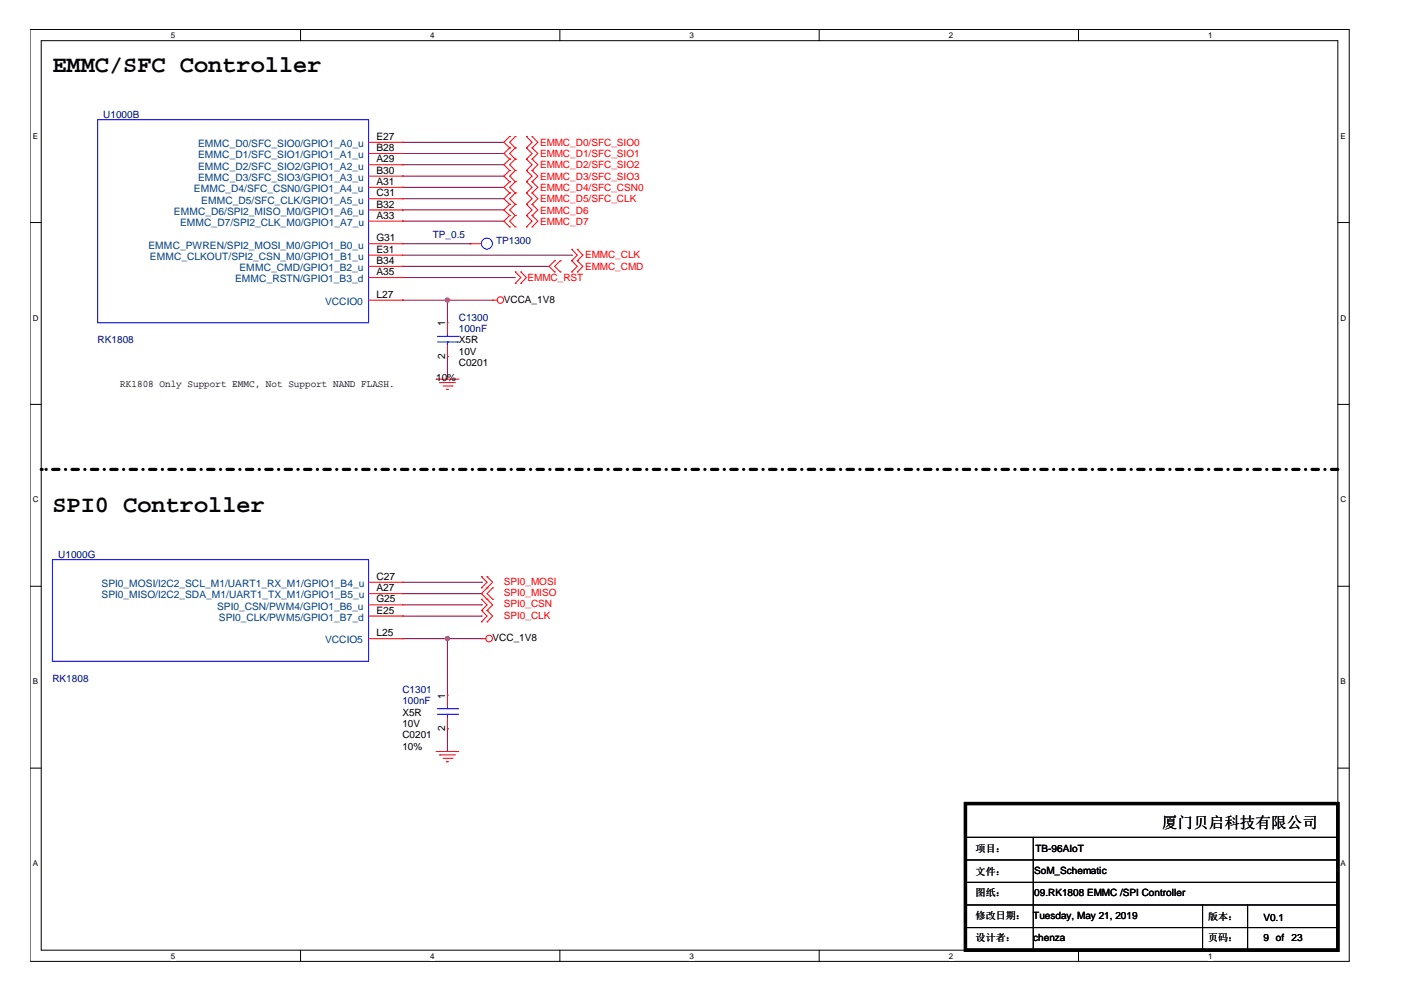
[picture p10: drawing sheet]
<svg xmlns="http://www.w3.org/2000/svg" width="297mm" height="210mm" viewBox="0 0 297 210" stroke-linecap="round" stroke-linejoin="round" font-family="sans-serif">
<path d="M6.3 6.2h279.2v197.2h-279.2zM8.7 8.6h274.3v192.5h-274.3z" fill="none" stroke="#000" stroke-width=".21"/>
<g fill="#fff">
<path d="M36.2 6.5h.9v1.9h-.9z"/>
<path d="M36.2 201.3h.9v1.9h-.9z"/>
</g>
<path d="M63.6 6.2v2.4M63.6 201.1v2.3" fill="none" stroke="#000" stroke-width=".21"/>
<g fill="#fff">
<path d="M91 6.5h.9v1.9h-.9z"/>
<path d="M91 201.3h.9v1.9h-.9z"/>
</g>
<path d="M118.4 6.2v2.4M118.4 201.1v2.3" fill="none" stroke="#000" stroke-width=".21"/>
<g fill="#fff">
<path d="M145.9 6.5h.9v1.9h-.9z"/>
<path d="M145.9 201.3h.9v1.9h-.9z"/>
</g>
<path d="M173.3 6.2v2.4M173.3 201.1v2.3" fill="none" stroke="#000" stroke-width=".21"/>
<g fill="#fff">
<path d="M200.7 6.5h1v1.9h-1z"/>
<path d="M200.7 201.3h1v1.9h-1z"/>
</g>
<path d="M228.2 6.2v2.4M228.2 201.1v2.3" fill="none" stroke="#000" stroke-width=".21"/>
<g fill="#fff">
<path d="M255.6 6.5h.9v1.9h-.9z"/>
<path d="M255.6 201.3h.9v1.9h-.9z"/>
<path d="M6.9 27.8h1.2v1.9h-1.2z"/>
<path d="M283.6 27.8h1.2v1.9h-1.2z"/>
<path d="M6.9 66.3h1.3v1.9h-1.3z"/>
<path d="M283.6 66.3h1.3v1.9h-1.3z"/>
</g>
<path d="M6.3 47.1h2.4M283 47.1h2.4" fill="none" stroke="#000" stroke-width=".21"/>
<g fill="#fff">
<path d="M6.9 104.8h1.3v1.9h-1.3z"/>
<path d="M283.6 104.8h1.3v1.9h-1.3z"/>
</g>
<path d="M6.3 85.6h2.4M283 85.6h2.4" fill="none" stroke="#000" stroke-width=".21"/>
<g fill="#fff">
<path d="M6.9 143.3h1.2v1.9h-1.2z"/>
<path d="M283.6 143.3h1.2v1.9h-1.2z"/>
</g>
<path d="M6.3 124.1h2.4M283 124.1h2.4" fill="none" stroke="#000" stroke-width=".21"/>
<g fill="#fff">
<path d="M6.9 181.8h1.2v1.9h-1.2z"/>
<path d="M283.6 181.8h1.2v1.9h-1.2z"/>
</g>
<g fill="none" stroke="#000" stroke-width=".21">
<path d="M6.3 162.5h2.4M204.3 177.2h78.7M218.6 177.2v23.9M283 177.2h.1M283 162.5h2.4M204.3 186.7h78.7M204.3 191.5h78.7M204.3 196.3h78.7M204.3 182h78.7M254.4 191.5v9.6M263.9 191.5v9.6M283 186.7h.1"/>
<path d="M283 191.5h.1M283 196.3h.1M283 182h.1M218.6 201.1h.1M254.4 201.1h.1M263.9 201.1h.1"/>
</g>
<path d="M283 99.3h-274.3" fill="none" stroke="#000" stroke-width=".68" stroke-dasharray="1.4 1.4 0 1.4"/>
<circle cx="8.7" cy="99.3" r=".34" fill="#000" stroke-dasharray="1.4 1.4 0 1.4"/>
<g fill="none" stroke="#800040" stroke-width=".21">
<path d="M85.1 30.1h.1M85.1 32.5h.1M85.1 34.9h.1M85.1 37.3h.1M85.1 39.6h.1M85.1 30.1h21.5M85.1 32.5h21.5M85.1 34.9h21.5M85.1 37.3h21.5M85.1 39.6h21.5M85.1 42.1h.1M85.1 44.4h.1"/>
<path d="M85.1 46.8h.1M85.1 56.4h.1M85.1 58.7h.1M85.1 42.1h21.5M85.1 44.4h21.5M85.1 46.8h21.5M85.1 54h35.8M85.1 56.4h31.1M85.1 58.7h23.9M85.1 51.6h14.3M99.4 51.6h.1M120.9 54h.1"/>
<path d="M85.1 63.5h.1M85.1 63.5h19.1M94.7 63.5h.1M94.7 75.5h.1M94.7 63.5v4.8M94.7 75.5v4.7M85.1 135.1h.1M85.1 123.2h16.8M85.1 125.6h16.8M85.1 128h16.8M85.1 130.4h16.8M85.1 135.1h16.8"/>
<path d="M94.7 135.1h.1M94.7 135.1v12M101.9 123.2h.1M101.9 125.6h.1M101.9 128h.1M101.9 130.4h.1M94.7 154.2h.1M94.7 154.2v4.8"/>
</g>
<g fill="#f0f" stroke="#f0f" stroke-width=".21">
<circle cx="94.7" cy="63.5" r=".46"/>
<circle cx="94.7" cy="135.1" r=".46"/>
</g>
<g fill="none" stroke="#f00" stroke-width=".21">
<path d="M78 30.1h7.1M78 32.5h7.1M78 34.9h7.1M78 37.3h7.1M78 39.6h7.1M85.1 30.1h.1M85.1 32.5h.1M85.1 34.9h.1M85.1 37.3h.1M85.1 39.6h.1M107.8 28.9h.1M107.8 31.3h.1"/>
<path d="M107.8 33.7h.1M107.8 36.1h.1M107.8 38.5h.1M107.8 28.9l-1.2 1.2 1.2 1.2M107.8 31.3l-1.2 1.2 1.2 1.2M107.8 33.7l-1.2 1.2 1.2 1.2M107.8 36.1l-1.2 1.2 1.2 1.2M107.8 38.5l-1.2 1.1 1.2 1.2M109 31.3h.1M109 28.9h.1M109 33.7h.1M109 36.1h.1"/>
<path d="M109 38.5h.1M109 28.9l-1.2 1.2 1.2 1.2M109 33.7l-1.2 1.2 1.2 1.2M109 31.3l-1.2 1.2 1.2 1.2M109 36.1l-1.2 1.2 1.2 1.2M109 38.5l-1.2 1.1 1.2 1.2M111.4 31.3h.1M111.4 28.9h.1M111.4 33.7h.1M111.4 36.1h.1M111.4 38.5h.1M111.4 33.7l1.2 1.2-1.2 1.2"/>
<path d="M111.4 28.9l1.2 1.2-1.2 1.2M111.4 31.3l1.2 1.2-1.2 1.2M111.4 36.1l1.2 1.2-1.2 1.2M111.4 38.5l1.2 1.1-1.2 1.2M112.6 31.3h.1M112.6 28.9h.1M112.6 33.7h.1M112.6 36.1h.1M112.6 38.5h.1M112.6 28.9l1.2 1.2-1.2 1.2M112.6 31.3l1.2 1.2-1.2 1.2M112.6 33.7l1.2 1.2-1.2 1.2"/>
<path d="M112.6 36.1l1.2 1.2-1.2 1.2M112.6 38.5l1.2 1.1-1.2 1.2M78 51.6h7.1M78 56.4h7.1M78 42.1h7.1M78 44.4h7.1M78 46.8h7.1M78 54h7.1M78 58.7h7.1M85.1 51.6h.1M85.1 56.4h.1M85.1 42.1h.1"/>
<path d="M85.1 44.4h.1M85.1 46.8h.1M85.1 54h.1M85.1 58.7h.1M99.4 51.6h.1M99.4 51.6h2.5M107.8 40.8h.1M107.8 43.2h.1M107.8 45.6h.1M107.8 48h.1M107.8 40.8l-1.2 1.3 1.2 1.1M107.8 43.2l-1.2 1.2 1.2 1.2"/>
<path d="M107.8 45.6l-1.2 1.2 1.2 1.2M109 60h.1M109 57.5h.1M109 40.8h.1M109 43.2h.1M109 45.6h.1M109 48h.1M109 40.8l-1.2 1.3 1.2 1.1M109 57.5l1.2 1.2-1.2 1.3M109 45.6l-1.2 1.2 1.2 1.2M109 43.2l-1.2 1.2 1.2 1.2M110.2 60h.1"/>
<path d="M110.2 57.5h.1M110.2 57.5l1.2 1.2-1.2 1.3M111.4 40.8h.1M111.4 43.2h.1M111.4 45.6h.1M111.4 48h.1M111.4 45.6l1.2 1.2-1.2 1.2M111.4 40.8l1.2 1.3-1.2 1.1M111.4 43.2l1.2 1.2-1.2 1.2M112.6 40.8h.1M112.6 43.2h.1M112.6 45.6h.1"/>
<path d="M112.6 48h.1M112.6 40.8l1.2 1.3-1.2 1.1M112.6 43.2l1.2 1.2-1.2 1.2M112.6 45.6l1.2 1.2-1.2 1.2M117.3 55.2h.1M117.3 57.5h.1M117.3 55.2l-1.1 1.2 1.1 1.1M118.5 57.5h.1M118.5 55.2h.1M118.5 55.2l-1.2 1.2 1.2 1.1M120.9 57.5h.1M120.9 55.2h.1"/>
<path d="M120.9 52.8h.1M120.9 55.2l1.2 1.2-1.2 1.1M120.9 52.8l1.2 1.2-1.2 1.2M122.1 57.5h.1M122.1 55.2h.1M122.1 52.8h.1M122.1 55.2l1.2 1.2-1.2 1.1M122.1 52.8l1.2 1.2-1.2 1.2M78 63.5h7.1M85.1 63.5h.1M94.7 68.3h.1M94.7 75.5h.1"/>
<path d="M94.7 68.3v2.4M94.7 73.1v2.4M104.2 63.5h.1M104.2 63.5h1M92.3 80.2h.1M92.3 80.2h4.8M93 81h.1M93 81h3.4M93.7 81.7h1.9M94.4 82.4h.1M94.4 82.4h.5M95.6 81.7h.1"/>
<path d="M78 135.1h7.1M78 130.4h7.1M78 128h7.1M78 125.6h7.1M78 123.2h7.1M85.1 130.4h.1M85.1 128h.1M85.1 125.6h.1M85.1 123.2h.1M85.1 135.1h.1M101.9 135.1h.1M101.9 124.4h.1"/>
<path d="M101.9 122h.1M101.9 129.2h.1M101.9 126.8h.1M101.9 131.6h.1M101.9 135.1h.9M101.9 122l1.1 1.2-1.1 1.2M101.9 126.8l1.1 1.2-1.1 1.2M101.9 129.2l1.1 1.2-1.1 1.2M103 124.4h.1M103 122h.1M103 129.2h.1M103 126.8h.1"/>
<path d="M103 131.6h.1M103 122l1.2 1.2-1.2 1.2M103 124.4l-1.1 1.2 2.3 2.4-1.2 1.2M103 129.2l1.2 1.2-1.2 1.2M104.2 126.8h.1M104.2 124.4h.1M104.2 124.4l-1.2 1.2 1.2 1.2M92.3 159h.1M92.3 159h4.8M93 159.7h.1M93 159.7h3.4M94.7 147.1h.1"/>
<path d="M94.7 154.2h.1M94.7 147.1v2.4M94.7 151.9v2.3M93.7 160.5h1.9M94.4 161.2h.1M94.4 161.2h.5M95.6 160.5h.1"/>
<circle cx="105.9" cy="63.5" r=".68"/>
<circle cx="103.5" cy="135.1" r=".7"/>
</g>
<path d="M204.3 170h78.7v31.1h-78.7z" fill="none" stroke="#000" stroke-width=".68"/>
<g fill="none" stroke="#00f" stroke-width=".21">
<path d="M20.7 25.3h57.3v43h-57.3zM92.5 72.4h4.3M92.5 71.2h4.3M94.7 71.2h.1M94.7 72.4h.1M94.7 70.7v.5M94.7 72.4v.7M96.8 72.4h.1M96.8 71.2h.1M11.1 118.4h66.9v21.5h-66.9zM92.5 151.1h4.3M92.5 150h4.3"/>
<path d="M94.7 150h.1M94.7 151.1h.1M94.7 149.5v.5M94.7 151.1v.8M96.8 151.1h.1M96.8 150h.1"/>
<circle cx="103" cy="51.5" r="1.17"/>
</g>
<g font-size="5">
<text x="11.1" y="15.2">EMMC/SFC Controller</text>
<text x="11.1" y="108.3">SPI0 Controller</text>
</g>
<text font-size="3.3" x="245.8" y="175.1">厦门贝启科技有限公司</text>
<g font-size="2.2">
<text x="79.6" y="29.6">E27</text>
<text x="79.6" y="32">B28</text>
<text x="79.6" y="34.3">A29</text>
<text x="79.6" y="36.8">B30</text>
<text x="79.6" y="39.1">A31</text>
<text x="79.6" y="41.5">C31</text>
<text x="79.6" y="43.9">B32</text>
<text x="79.6" y="46.3">A33</text>
<text x="79.6" y="51.1">G31</text>
<text x="79.6" y="53.5">E31</text>
<text x="79.6" y="55.9">B34</text>
<text x="79.6" y="58.2">A35</text>
<text x="79.6" y="63">L27</text>
<text x="94.1" y="69" transform="rotate(-90 94.1 69)">1</text>
<text x="94.1" y="76" transform="rotate(-90 94.1 76)">2</text>
<text x="79.6" y="125.1">A27</text>
<text x="79.6" y="122.7">C27</text>
<text x="79.6" y="129.9">E25</text>
<text x="79.6" y="127.5">G25</text>
<text x="79.6" y="134.6">L25</text>
<text x="94.1" y="147.8" transform="rotate(-90 94.1 147.8)">1</text>
<text x="94.1" y="154.7" transform="rotate(-90 94.1 154.7)">2</text>
</g>
<g font-size="2.2" fill="#004080">
<text x="41.9" y="31.1">EMMC_D0/SFC_SIO0/GPIO1_A0_u</text>
<text x="41.9" y="33.5">EMMC_D1/SFC_SIO1/GPIO1_A1_u</text>
<text x="41.9" y="35.9">EMMC_D2/SFC_SIO2/GPIO1_A2_u</text>
<text x="41" y="40.7">EMMC_D4/SFC_CSN0/GPIO1_A4_u</text>
<text x="41.9" y="38.3">EMMC_D3/SFC_SIO3/GPIO1_A3_u</text>
<text x="36.8" y="45.4">EMMC_D6/SPI2_MISO_M0/GPIO1_A6_u</text>
<text x="38.1" y="47.8">EMMC_D7/SPI2_CLK_M0/GPIO1_A7_u</text>
<text x="42.6" y="43.1">EMMC_D5/SFC_CLK/GPIO1_A5_u</text>
<text x="31.4" y="52.6">EMMC_PWREN/SPI2_MOSI_M0/GPIO1_B0_u</text>
<text x="31.7" y="55">EMMC_CLKOUT/SPI2_CSN_M0/GPIO1_B1_u</text>
<text x="49.7" y="59.7">EMMC_RSTN/GPIO1_B3_d</text>
<text x="50.7" y="57.4">EMMC_CMD/GPIO1_B2_u</text>
<text x="68.8" y="64.5">VCCIO0</text>
<text x="21.5" y="124.2">SPI0_MOSI/I2C2_SCL_M1/UART1_RX_M1/GPIO1_B4_u</text>
<text x="21.5" y="126.6">SPI0_MISO/I2C2_SDA_M1/UART1_TX_M1/GPIO1_B5_u</text>
<text x="45.9" y="129">SPI0_CSN/PWM4/GPIO1_B6_u</text>
<text x="46.3" y="131.4">SPI0_CLK/PWM5/GPIO1_B7_d</text>
<text x="68.8" y="136.2">VCCIO5</text>
</g>
<g font-size="2.1" fill="#000080">
<text x="21.8" y="24.9">U1000B</text>
<text x="91.6" y="50.4">TP_0.5</text>
<text x="104.9" y="51.6">TP1300</text>
<text x="97.1" y="67.9">C1300</text>
<text x="97.1" y="70.2">100nF</text>
<text x="20.7" y="72.6">RK1808</text>
<text x="12.3" y="118">U1000G</text>
<text x="11.1" y="144.2">RK1808</text>
<text x="85.1" y="146.7">C1301</text>
<text x="85.1" y="149">100nF</text>
</g>
<g font-size="2.1" fill="#f00">
<text x="114.3" y="30.8">EMMC_D0/SFC_SIO0</text>
<text x="114.3" y="33.2">EMMC_D1/SFC_SIO1</text>
<text x="114.3" y="35.6">EMMC_D2/SFC_SIO2</text>
<text x="114.3" y="38">EMMC_D3/SFC_SIO3</text>
<text x="114.3" y="40.4">EMMC_D4/SFC_CSN0</text>
<text x="114.3" y="42.8">EMMC_D5/SFC_CLK</text>
<text x="114.3" y="45.2">EMMC_D6</text>
<text x="114.3" y="47.6">EMMC_D7</text>
<text x="111.6" y="59.5">EMMC_RST</text>
<text x="123.8" y="57.1">EMMC_CMD</text>
<text x="123.8" y="54.5">EMMC_CLK</text>
<text x="106.6" y="123.7">SPI0_MOSI</text>
<text x="106.6" y="128.5">SPI0_CSN</text>
<text x="106.6" y="130.9">SPI0_CLK</text>
<text x="106.6" y="126.1">SPI0_MISO</text>
</g>
<g font-size="2.1">
<text x="106.6" y="64">VCCA_1V8</text>
<text x="97.1" y="77.4">C0201</text>
<text x="97.1" y="72.6">X5R</text>
<text x="97.1" y="75">10V</text>
<text x="25.4" y="81.9">RK1808 Only Support EMMC, Not Support NAND FLASH.</text>
<text x="92.3" y="80.5">10%</text>
<text x="104.2" y="135.7">VCC_1V8</text>
<text x="85.1" y="151.4">X5R</text>
<text x="85.1" y="153.8">10V</text>
<text x="85.1" y="156.2">C0201</text>
<text x="85.1" y="158.6">10%</text>
<text x="206.4" y="185.1">文件：</text>
<text x="206.4" y="180.3">项目：</text>
<text x="218.8" y="184.8">SoM_Schematic</text>
<text x="219.1" y="180.3">TB-96AIoT</text>
<text x="206.4" y="189.6">图纸：</text>
<text x="218.8" y="189.6">09.RK1808 EMMC /SPI Controller</text>
<text x="206.4" y="194.4">修改日期：</text>
<text x="218.6" y="194.4">Tuesday, May 21, 2019</text>
<text x="255.6" y="194.6">版本：</text>
<text x="267.3" y="194.9">V0.1</text>
<text x="206.4" y="199.2">设计者：</text>
<text x="218.6" y="199.2">chenza</text>
<text x="255.6" y="199.2">页码：</text>
<text x="267.3" y="199.2">9 of</text>
<text x="273.3" y="199.2">23</text>
</g>
<g font-size="1.7">
<text x="36.2" y="8">5</text>
<text x="91" y="8">4</text>
<text x="145.9" y="8">3</text>
<text x="200.7" y="8">2</text>
<text x="255.6" y="8">1</text>
<text x="6.9" y="29.4">E</text>
<text x="283.6" y="29.4">E</text>
<text x="6.9" y="67.8">D</text>
<text x="283.6" y="67.8">D</text>
<text x="6.9" y="106.3">C</text>
<text x="283.6" y="106.3">C</text>
<text x="6.9" y="144.8">B</text>
<text x="283.6" y="144.8">B</text>
<text x="6.9" y="183.3">A</text>
<text x="283.6" y="183.3">A</text>
<text x="36.2" y="202.8">5</text>
<text x="91" y="202.8">4</text>
<text x="145.9" y="202.8">3</text>
<text x="200.7" y="202.8">2</text>
<text x="255.6" y="202.8">1</text>
</g>
</svg>
